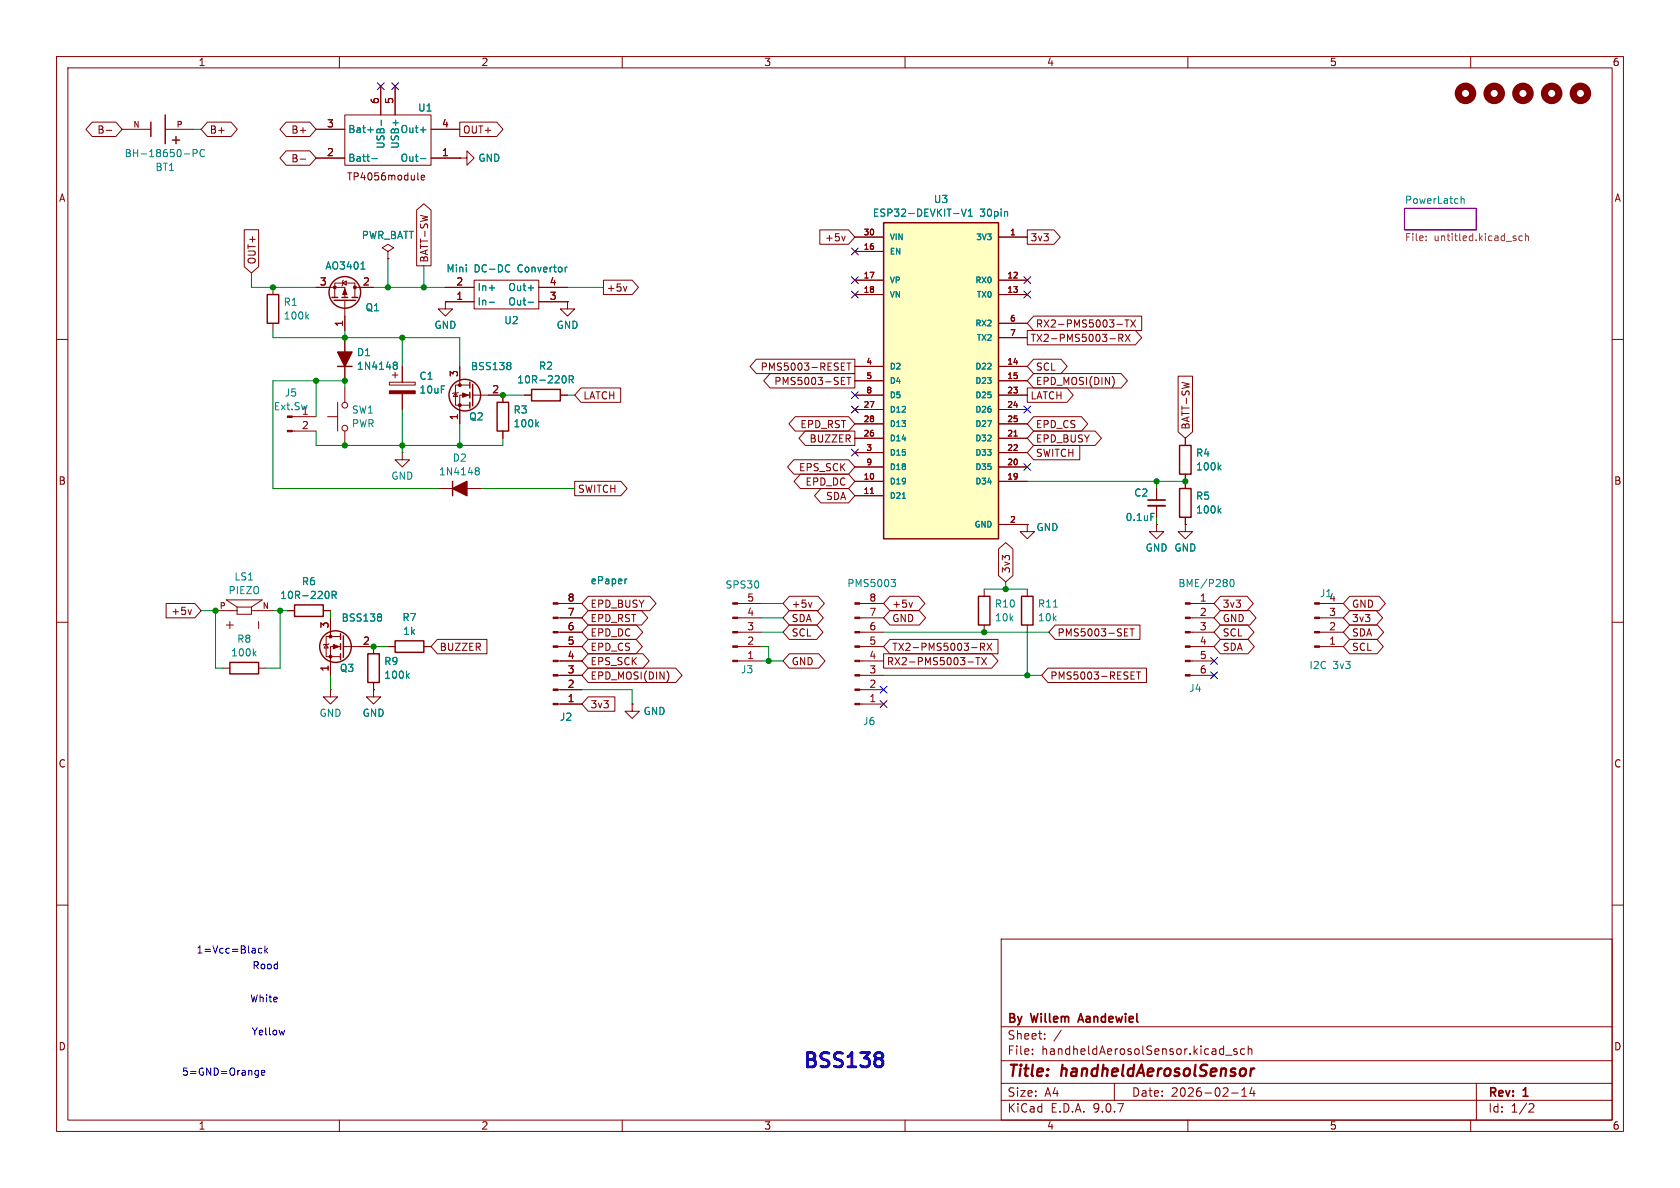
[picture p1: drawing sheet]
<svg xmlns="http://www.w3.org/2000/svg" width="297mm" height="210mm" viewBox="0 0 297 210" stroke-linecap="round" stroke-linejoin="round" font-family="sans-serif">
<g fill="none" stroke="#840000" stroke-width=".18">
<path d="M10 10h277v190h-277zM12 12h273v186h-273zM60 10v2M67.3 15.2v5.1M69.8 15.2v5.1M110 10v2M160 10v2M210 10v2M260 10v2M21.6 22.9h5.1M29.2 22.9h5.1M55.9 27.9h5.1"/>
<path d="M55.9 22.9h5.1M61 20.3h15.2v8.9h-15.2zM73.9 30.6v1l.1 .2M74.5 31.4l.6-.1-.1-.3h-.4l-.1 .2v.6h.5M76.2 27.9h5.1M76.2 22.9h5.1M81.3 27.9h1.2v-1.2l1.3 1.2-1.3 1.3v-1.3M81.3 27.9h.1M48.3 50.8v1.3M48.3 57.2v1.2M55.9 50.8h5.1v1.8M59.2 52.6v-2.6h3.5v2.6"/>
<path d="M60.6 50l.6-.3v.7zM60.7 49.5l-.1 .2v.7l-.1 .1M61 53.1v5.3M61 59.7v7.6M62.7 50.8h3.3M68.6 44.5l1-.7-1-.6-1 .6 1 .7v1.2M68.6 45.7h.1M78.7 53.3v1.3h1.3l-1.3 1.3-1.2-1.3h1.2M78.7 53.3h.1M78.7 50.8h5.1M78.7 53.3h5.1M83.8 49.5h11.4v5.1h-11.4z"/>
<path d="M95.2 50.8h5.1M95.2 53.3h5.1M100.3 53.3v1.3h1.3l-1.3 1.3-1.2-1.3h1.2M100.3 53.3h.1M10 60h2M51.7 73.7h4.2M51.7 76.2h4.2M57.9 73.7h1.8M59.7 71.1v5.1M61 68.6v2.5M61 76.2v2.5M68.8 67.6h4.6v.5h-4.6z"/>
<path d="M69.3 66.3h1.1M69.8 65.8v1M71.1 64.8v2.8M71.1 69.6v2.8M80.5 69.5l.4 .6h-.8zM81 69.3l-.1 .2h-.8l-.1 .1M81.3 64.8v3.3M83.1 68.1h-2.6v3.5h2.6M83.1 69.9h-1.8v5M83.6 69.9h5.3v1.2M88.9 76.2v1.3M92.7 69.9h1.3"/>
<path d="M99.1 69.9h1.2M209.5 77.5v1.2M285 60h2M71.1 80v1.3h1.3l-1.3 1.3-1.3-1.3h1.3M71.1 80h.1M77.5 86.4h7.6M181.6 92.7v1.3h1.3l-1.3 1.3-1.3-1.3h1.3M181.6 92.7h.1M204.5 92.7v1.3h1.2l-1.2 1.3-1.3-1.3h1.3M204.5 92.7h.1M204.5 86.4v2M204.5 89.4v2"/>
<path d="M209.5 92.7v1.3h1.3l-1.3 1.3-1.2-1.3h1.2M209.5 92.7h.1M209.5 83.8v2.6M209.5 91.4v1.3M10 110h2M38.1 108h3.8M39.4 118.1h1.2M40 110.5h1.3M40.6 109.9v1.2M41.9 107.3v1.3h2.5v-1.3M41.9 107.3h2.5M41.9 107.3l-1.9-1.3h6.4l-2 1.3"/>
<path d="M44.4 108h3.9M45.7 109.9v1.2M45.7 118.1h1.3M50.8 108h1.3M57.1 108h1.3M57.7 113.9l.3 .7h-.7zM58.2 113.8l-.2 .1h-.7l-.2 .1M58.4 109.2v3.3M60.2 112.5h-2.5v3.6h2.5M60.2 114.3h-1.8v5.1M60.7 114.3h5.3v1.3M68.6 114.3h1.2"/>
<path d="M74.9 114.3h1.3M98.7 106.7h4.2M98.7 109.2h4.2M98.7 111.8h4.2M98.7 114.3h4.2M98.7 116.8h4.2M98.7 119.4h4.2M130.4 106.7h4.2M130.4 109.2h4.2M130.4 111.8h4.2M130.4 114.3h4.2M130.4 116.8h4.2"/>
<path d="M152 106.7h4.2M152 109.2h4.2M152 111.8h4.2M152 114.3h4.2M152 116.8h4.2M152 119.4h4.2M174 104.1v1.3M174 110.5v1.3M181.6 104.1v1.3M181.6 110.5v1.3M210.4 106.7h4.2M210.4 109.2h4.2"/>
<path d="M210.4 111.8h4.2M210.4 114.3h4.2M210.4 116.8h4.2M210.4 119.4h4.2M233.3 106.7h4.2M233.3 109.2h4.2M233.3 111.8h4.2M233.3 114.3h4.2M285 110h2M58.4 121.9v1.3h1.3l-1.3 1.3-1.3-1.3h1.3M58.4 121.9h.1M66 121.9v1.3h1.3l-1.3 1.3-1.2-1.3h1.2"/>
<path d="M66 121.9h.1M66 120.7v1.2M98.7 124.5h4.2M98.7 121.9h4.2M111.8 124.5v1.2h1.2l-1.2 1.3-1.3-1.3h1.3M111.8 124.5h.1M152 124.5h4.2M152 121.9h4.2M10 160h2M177 166h108v32h-108zM285 160h2M60 198v2"/>
<path d="M110 198v2M160 198v2M177 194.5h108M177 191.5h108M177 187.5h108M177 181.5h108M182.5 186.3v.1M182.5 185.5v.1M184.7 183.6v.1M184.7 182.8v.1M187.6 182.1l-1.3 2M197 191.5v3"/>
<path d="M210 198v2M216.7 186.5h1.1M217.7 193.2h1.2M218.7 185.5l-.4-.1-.2 .2 .1 .2 .5 .2v.3h-.6M219.5 193.8h.9M219.5 192.7l.5-.4v1.5M220 185.5l-.4-.1-.3 .3v.4l.2 .2h.5M220.7 185.5l.2-.1 .3 .1 .1 .9M220.7 184.9v1.5M221.3 192.2l-.3 1.1h.9M221.7 192.8v1M260 198v2"/>
<path d="M261 191.5v6.5M270.5 195.1l.5 .1 .2 .3-1 1.1h1"/>
<circle cx="61" cy="71.6" r=".51"/>
<circle cx="61" cy="75.7" r=".51"/>
</g>
<path d="M221.2 188.9l-.2 1.3M221.8 188.9l-.4 .1-.3 .3" fill="none" stroke="#840000" stroke-width=".4"/>
<path d="M202.9 88.4h3.1M191.1 179.2l-.5 1.5M190.7 180.3h.7" fill="none" stroke="#840000" stroke-width=".3"/>
<path d="M248.3 36.8h12.7v3.8h-12.7z" fill="none" stroke="#840084" stroke-width=".18"/>
<g fill="none" stroke="#008484" stroke-width=".18">
<path d="M32.6 27.2h.9M34.1 27.1l.6-.1 .2-.1-.1-.3-.7-.2v1.3M36.1 26.6a.6 .6 0 0 0-.8 .4 .6 .6 0 0 0 .6 .7l.2-.1M65 23h1M65.7 28h1M67.4 21.2v1M74.3 28h1M74.3 23h1M258.3 34.7v1.3M258.3 35.2l.2-.1 .3 .1v.8M54.2 55.9l.4 .5M54.6 55.6l-.5 .4"/>
<path d="M63.8 47.6h.7M86.5 53.4h1M86.5 50.9h1M89.9 46.8l.2 .1M90.1 48l-.2 .1M93.4 53.4h.9M93.4 50.9h.9M100.3 47.2l-.3 .2M69.6 64.5l.2 .1M69.6 64.1l.4-.1 .2 .1v.2l-.2 .3M69.8 64.6h.2M69.8 64.6h-.2"/>
<path d="M70 64.6l.2 .2v.4l-.2 .1-.4-.1M90.1 64.1l.2 .2-.2 .3 .2 .3v.2l-.2 .2M94.8 75l.4 .5M95.2 74.6l-.5 .5M99.9 66.5l.2 .4-.2 .7M100.6 67.1l.6-.1 .2-.2-.1-.3-.7-.1v1.3M100.9 67.1l.5 .6M84.1 83.2h.1M84.1 82.7h.4l.2 .1v.2l-.2 .2M84.2 83.2h.3M84.2 83.2l-.1 .1M84.5 83.2l.2 .3v.3l-.2 .1h-.4"/>
<path d="M203.5 90.7h.6M215.5 90.2l.4 .5M215.5 82.6l.4 .5M215.9 89.8l-.5 .5M215.9 82.2l-.5 .5M44.9 115.5l.4 .5M45.3 115.1l-.5 .5M58 104.6l.2 .4-.2 .7M58.7 105.2l.6-.1 .1-.2v-.3l-.7-.1v1.3M59 105.2l.4 .6M67.2 108.5l.3 .3-.3 .3 .3 .2v.3l-.3 .2M72 119.4l.3 .5"/>
<path d="M72.3 119.1l-.4 .4M110.8 102.3l-.2 .1M157.5 102.4h.8l-.4 .5 .4 .1v.5l-.2 .2h-.4M186.2 107.3h.7M217.6 102.6l.1-.2a.68 .68 0 0 1 .5 .7 .68 .68 0 0 1-.5 .6l-.1-.1-.2-.4z"/>
</g>
<path d="M252.1 42.4v.1M252.1 41.8v.1M269.1 41.8l-.3-.1-.3 .2 .1 .6h.5M269.7 41.8l.2-.1 .3 .1v.7M269.7 41.3v1.2" fill="none" stroke="#848400" stroke-width=".18"/>
<g fill="none" stroke="#840000" stroke-width=".25">
<path d="M26.7 21.6v2.5M29.2 20.3v5.1M30.5 24.8h1.2M31.1 24.1v1.3M47.2 52.1h2.1v5.1h-2.1zM58.7 52.6h1M59.1 53.1h3.8M60.5 52.6h1M62.2 52.6h1M59.7 64.8h2.5M83.1 67.6v1M83.1 69.3v1.1"/>
<path d="M83.1 71.1v1M83.6 67.9v3.9M87.9 71.1h2v5.1h-2zM94 68.8h5.1v2.1h-5.1zM208.5 78.7h2.1v5.1h-2.1zM80 85.1v2.5M208.5 86.4h2.1v5h-2.1zM40.6 117.1h5.1v2h-5.1zM52.1 106.9h5v2.1h-5zM60.2 112v1M60.2 113.8v1M60.2 115.6v1"/>
<path d="M60.7 112.4v3.8M65 115.6h2.1v5.1h-2.1zM69.8 113.3h5.1v2h-5.1zM173 105.4h2v5.1h-2zM180.6 105.4h2v5.1h-2z"/>
<circle cx="61" cy="51.7" r="2.79"/>
<circle cx="82.2" cy="69.8" r="2.79"/>
<circle cx="59.3" cy="114.3" r="2.79"/>
</g>
<g fill="#840000" stroke="#840000" stroke-width=".18">
<path d="M61 51.1l.3 1h-.7z"/>
<path d="M209.5 106.6h.9v.2h-.9z"/>
<path d="M209.5 109.1h.9v.2h-.9z"/>
<path d="M209.5 111.6h.9v.3h-.9z"/>
<path d="M209.5 114.2h.9v.2h-.9z"/>
<path d="M209.5 116.7h.9v.3h-.9z"/>
<path d="M209.5 119.3h.9v.2h-.9z"/>
<path d="M232.4 114.2h.9v.2h-.9z"/>
<path d="M232.4 111.6h.9v.3h-.9z"/>
<path d="M232.4 109.1h.9v.2h-.9z"/>
<path d="M232.4 106.6h.9v.2h-.9z"/>
<path d="M97.8 124.3h.9v.3h-.9z"/>
<path d="M97.8 121.8h.9v.2h-.9z"/>
<path d="M97.8 119.3h.9v.2h-.9z"/>
<path d="M97.8 116.7h.9v.3h-.9z"/>
<path d="M97.8 114.2h.9v.2h-.9z"/>
<path d="M97.8 111.6h.9v.3h-.9z"/>
<path d="M97.8 109.1h.9v.2h-.9z"/>
<path d="M97.8 106.6h.9v.2h-.9z"/>
<path d="M50.8 73.5h.9v.3h-.9z"/>
<path d="M50.8 76.1h.9v.2h-.9z"/>
<path d="M58.9 113.9l1 .4-1 .4z"/>
<path d="M129.5 116.7h.9v.3h-.9z"/>
<path d="M129.5 114.2h.9v.2h-.9z"/>
<path d="M129.5 111.6h.9v.3h-.9z"/>
<path d="M129.5 109.1h.9v.2h-.9z"/>
<path d="M129.5 106.6h.9v.2h-.9z"/>
<path d="M151.1 124.3h.9v.3h-.9z"/>
<path d="M151.1 121.8h.9v.2h-.9z"/>
<path d="M151.1 119.3h.9v.2h-.9z"/>
<path d="M151.1 116.7h.9v.3h-.9z"/>
<path d="M151.1 114.2h.9v.2h-.9z"/>
<path d="M151.1 111.6h.9v.3h-.9z"/>
<path d="M151.1 109.1h.9v.2h-.9z"/>
<path d="M151.1 106.6h.9v.2h-.9z"/>
<path d="M68.8 69.1h4.6v.5h-4.6z"/>
<path d="M81.8 69.5l1 .4-1 .3z"/>
<circle cx="62.7" cy="50.8" r=".25"/>
<circle cx="59.2" cy="50.8" r=".25"/>
<circle cx="58.4" cy="112.5" r=".25"/>
<circle cx="58.4" cy="116.1" r=".25"/>
<circle cx="81.3" cy="68.1" r=".25"/>
<circle cx="81.3" cy="71.6" r=".25"/>
</g>
<path d="M202.9 89.4h3.1" fill="none" stroke="#840000" stroke-width=".33"/>
<g fill="none" stroke="#840000" stroke-width="1.3">
<circle cx="259.1" cy="16.5" r="1.27"/>
<circle cx="264.2" cy="16.5" r="1.27"/>
<circle cx="269.2" cy="16.5" r="1.27"/>
<circle cx="274.3" cy="16.5" r="1.27"/>
<circle cx="279.4" cy="16.5" r="1.27"/>
</g>
<g fill="#840000" stroke="#840000" stroke-width=".25">
<path d="M80 86.4l2.5-1.3v2.5z"/>
<path d="M59.7 62.2h2.5l-1.2 2.6z"/>
</g>
<path d="M156.2 39.4h20.3v55.9h-20.3z" fill="#ffffc2"/>
<path d="M156.2 39.4h20.3v55.9h-20.3z" fill="none" stroke="#840000" stroke-width=".25"/>
<g fill="none" stroke="#840000" stroke-width=".18">
<path d="M67.3 15.2v5.1M69.8 15.2v5.1M16.3 21.6h4.2l1.1 1.3-1.1 1.2h-4.2l-1.1-1.2zM18.8 23h1M36.7 21.6h4.1l1.2 1.3-1.2 1.2h-4.1l-1.1-1.2zM50.6 26.7h4.2l1.1 1.2-1.1 1.3h-4.2l-1.1-1.3zM50.6 21.6h4.2l1.1 1.3-1.1 1.2h-4.2l-1.1-1.2zM53.1 28.1h.9M55.9 27.9h5.1M55.9 22.9h5.1M73.7 37.1l1.2-1.1 1.3 1.1v9.9h-2.5zM76.2 27.9h5.1"/>
<path d="M76.2 22.9h5.1M81.3 21.6h6.5l1.1 1.3-1.1 1.2h-6.5zM81.3 27.9h.1M43.2 40.6h2.5v6.5l-1.3 1.2-1.2-1.2zM55.9 50.8h2.5M61 55.9v2.5M61 59.7v2.5M63.5 50.8h2.5M68.6 45.7h.1M78.7 53.3h.1M78.7 53.3h5.1M78.7 50.8h5.1"/>
<path d="M95.2 53.3h5.1M95.2 50.8h5.1M100.3 53.3h.1M106.7 49.5h5.1l1.1 1.3-1.1 1.3h-5.1zM110.8 50.6l-.3 .9M144.9 40.6h5.1l1.1 1.3-1.1 1.3h-5.1zM149.4 41.7l-.3 .9M151.1 41.9h5.1M151.1 44.5h5.1M151.1 49.5h5.1M151.1 52.1h5.1M176.5 41.9h5.1"/>
<path d="M176.5 49.5h5.1M176.5 52.1h5.1M176.5 57.2h5.1M176.5 59.7h5.1M181.6 40.6h4.7l1.1 1.3-1.1 1.3h-4.7zM181.6 58.4h19.1l1.1 1.3-1.1 1.3h-19.1zM182.7 55.9h19.1v2.5h-19.1l-1.1-1.2zM197.5 57.3h.9M197.8 59.8l.6-.1 .1-.2v-.3l-.7-.1v1.3M198.1 59.8l.4 .6M198.9 56.6h.7M198.9 59.1l.9 1.3"/>
<path d="M199.2 56.6v1.2M199.8 59.1l-.9 1.3M199.9 56.6l.8 1.2M200.7 56.6l-.8 1.2M61 64.8v2.5M71.1 64.8v2.8M71.1 69.6v2.8M81.3 64.8v2.5M81.3 72.4v2.5M86.4 69.9h2.5v1.2M88.9 76.2v1.3M92.7 69.9h1.3"/>
<path d="M99.1 69.9h1.2M102.7 68.6h7v2.5h-7l-1.1-1.2zM133.7 63.5h17.4v2.5h-17.4l-1.1-1.2zM136.1 66h15v2.6h-15l-1.1-1.3zM140.6 73.7h9.4l1.1 1.2-1.1 1.3h-9.4l-1.1-1.3zM142.4 76.2h8.7v2.5h-8.7l-1.2-1.2zM148.7 68h.6M148.7 66.7h.6M148.7 65.4h.6M148.7 64.2h.6M149.7 66.7h.7M149.7 64.2h.7"/>
<path d="M150.1 64.2v1.2M150.1 66.7v1.3M151.1 64.8h5.1M151.1 67.3h5.1M151.1 69.9h5.1M151.1 72.4h5.1M151.1 74.9h5.1M151.1 77.5h5.1M176.5 64.8h5.1M176.5 67.3h5.1M176.5 69.9h5.1M176.5 72.4h5.1"/>
<path d="M176.5 74.9h5.1M176.5 77.5h5.1M179.3 77.1h.5M181.6 68.6h7l1.1 1.3-1.1 1.2h-7zM182.7 63.5h4.9l1.1 1.3-1.1 1.2h-4.9l-1.1-1.2zM182.7 76.2h10.9l1.1 1.3-1.1 1.2h-10.9l-1.1-1.2zM182.7 78.7h8.2v2.6h-8.2l-1.1-1.3zM182.7 73.7h8.5l1.1 1.2-1.1 1.3h-8.5l-1.1-1.3zM182.7 66h15.5l1.1 1.3-1.1 1.3h-15.5l-1.1-1.3zM196.9 66.9l.1 .5-.1 .7M208.3 66.5h2.5v9.9l-1.3 1.1-1.2-1.1zM209.5 77.5v1.2"/>
<path d="M101.6 85.1h8.2l1.1 1.3-1.1 1.2h-8.2zM140.3 81.3h9.7l1.1 1.3-1.1 1.2h-9.7l-1.1-1.2zM141.5 83.8h8.5l1.1 1.3-1.1 1.3h-8.5l-1.1-1.3zM145.1 86.4h4.9l1.1 1.2-1.1 1.3h-4.9l-1.1-1.3zM151.1 80h5.1M151.1 82.6h5.1M151.1 85.1h5.1M151.1 87.6h5.1M153.9 87.2h.5M176.5 97l1.3-1.1 1.3 1.1v4.8l-1.3 1.1-1.3-1.1zM176.5 80h5.1M176.5 82.6h5.1"/>
<path d="M176.5 85.1h5.1M176.5 92.7h5.1M181.6 92.7h.1M204.5 92.7h.1M204.5 86.4v2M204.5 89.4v2M209.5 92.7h.1M209.5 83.8v2.6M209.5 91.4v1.3M29.4 106.7h5l1.2 1.3-1.2 1.2h-5zM33.8 107.8l-.3 .8M50.8 108h1.3"/>
<path d="M57.1 108h1.3M58.4 109.2v2.6M58.4 116.8v2.6M63.5 114.3h2.5v1.3M68.6 114.3h1.2M74.9 114.3h1.3M77.3 113h8.8v2.6h-8.8l-1.1-1.3zM99.1 119.4h3.8M99.1 116.8h3.8M99.1 114.3h3.8M99.1 111.8h3.8M99.1 109.2h3.8"/>
<path d="M99.1 106.7h3.8M104 118.1h15.5l1.1 1.3-1.1 1.3h-15.5l-1.1-1.3zM104 115.6h9.7l1.1 1.2-1.1 1.3h-9.7l-1.1-1.3zM104 107.9h9.4l1.1 1.3-1.1 1.3h-9.4l-1.1-1.3zM104 113h8.5l1.1 1.3-1.1 1.3h-8.5l-1.1-1.3zM104 110.5h8.5l1.1 1.3-1.1 1.2h-8.5l-1.1-1.2zM104 105.4h10.9l1.1 1.3-1.1 1.3h-10.9l-1.1-1.3zM118.1 119l.1 .4-.1 .8M139.5 115.6h5.2l1.2 1.2-1.2 1.3h-5.2l-1.1-1.3zM139.5 110.5h4.9l1.1 1.3-1.1 1.2h-4.9l-1.1-1.2zM139.5 107.9h4.9l1.2 1.3-1.2 1.3h-4.9l-1.1-1.3zM139.5 105.4h5.1l1.1 1.3-1.1 1.3h-5.1l-1.1-1.3z"/>
<path d="M143.5 106.5l-.3 .9M156.2 115.6h19.1l1.1 1.2-1.1 1.3h-19.1zM157.3 107.9h5.2l1.1 1.3-1.1 1.3h-5.2l-1.1-1.3zM157.3 113h19.1v2.6h-19.1l-1.1-1.3zM157.3 105.4h5.1l1.1 1.3-1.1 1.3h-5.1l-1.1-1.3zM161.3 106.5l-.3 .9M171.1 117h1M172.5 116.2h.7M172.9 116.2v1.3M173.3 114.4l.6-.1 .2-.2-.1-.3-.7-.1v1.3M173.5 116.2l.9 1.3M173.6 114.4l.5 .6"/>
<path d="M174.4 116.2l-.9 1.3M174.5 113.7l.8 1.3M175.3 113.7l-.8 1.3M185.3 118.1h17.4v2.6h-17.4l-1.2-1.3zM186.5 110.5h15v2.5h-15l-1.1-1.2zM198.8 112.4h.6M198.8 111.2h.6M199.8 111.2h.7M200 118.8h.6M200.1 111.2v1.2M200.9 118.8h.7M201.3 118.8v1.3"/>
<path d="M215.7 105.4h4.8l1.1 1.3-1.1 1.3h-4.8l-1.1-1.3zM215.7 113h4.9l1.2 1.3-1.2 1.3h-4.9l-1.1-1.3zM215.7 107.9h5.2l1.2 1.3-1.2 1.3h-5.2l-1.1-1.3zM215.7 110.5h4.9l1.1 1.3-1.1 1.2h-4.9l-1.1-1.2zM238.6 110.5h4.9l1.1 1.3-1.1 1.2h-4.9l-1.1-1.2zM238.6 113h4.8l1.2 1.3-1.2 1.3h-4.8l-1.1-1.3zM238.6 107.9h4.7l1.1 1.3-1.1 1.3h-4.7l-1.1-1.3zM238.6 105.4h5.2l1.1 1.3-1.1 1.3h-5.2l-1.1-1.3zM66 121.9h.1M66 120.7v1.2M99.1 124.5h3.8M99.1 121.9h3.8"/>
<path d="M104 123.2h4.7v2.5h-4.7l-1.1-1.2zM111.8 124.5h.1M200 120.1h.6"/>
</g>
<g fill="none" stroke="#008484" stroke-width=".18">
<path d="M65 23h1M65.7 28h1M67.4 21.2v1M74.3 28h1M74.3 23h1M170 37l.4 1.2 .4-1.2M171.2 38.2h.7M171.2 37.3l.3-.3v1.2M178 37.4l.1 .2v.6M63.8 47.6h.7M86.5 53.4h1M86.5 50.9h1"/>
<path d="M89.9 46.8l.2 .1M90.1 48l-.2 .1M93.4 53.4h.9M93.4 50.9h.9M100.3 47.2l-.3 .2M69.6 64.5l.2 .1M69.6 64.1l.4-.1 .2 .1v.2l-.2 .3M69.8 64.6h.2M69.8 64.6h-.2M70 64.6l.2 .2v.4l-.2 .1-.4-.1M90.1 64.1l.2 .2-.2 .3 .2 .3v.2l-.2 .2M94.8 75l.4 .5"/>
<path d="M95.2 74.6l-.5 .5M99.9 66.5l.2 .4-.2 .7M100.6 67.1l.6-.1 .2-.2-.1-.3-.7-.1v1.3M100.9 67.1l.5 .6M159.5 88.1h.6M203.5 90.7h.6M215.5 90.2l.4 .5M215.5 82.6l.4 .5M215.9 89.8l-.5 .5M215.9 82.2l-.5 .5M58 104.6l.2 .4-.2 .7M58.7 105.2l.6-.1 .1-.2v-.3l-.7-.1v1.3"/>
<path d="M59 105.2l.4 .6M67.2 108.5l.3 .3-.3 .3 .3 .2v.3l-.3 .2M72 119.4l.3 .5M72.3 119.1l-.4 .4M110.8 102.3l-.2 .1"/>
</g>
<g fill="none" stroke="#008400" stroke-width=".18">
<path d="M34.3 22.9h1.3M44.4 48.3v2.5h11.5M48.3 58.4v1.3h33v5.1M61 58.4v1.3M66 50.8h12.7M68.6 45.7v5.1M71.1 59.7v5.1M74.9 47v3.8M100.3 50.8h6.4M55.9 76.2v2.5h33v-1.2M55.9 67.3v6.4M61 68.6v-1.3h-12.7v19.1h29.2"/>
<path d="M71.1 72.4v7.6M81.3 74.9v3.8M88.9 69.9h3.8M100.3 69.9h1.3M85.1 86.4h16.5M181.6 85.1h27.9M204.5 85.1v1.3M204.5 91.4v1.3M35.6 108h2.5v10.1h1.3M48.3 108h2.5M49.5 108v10.1h-2.5M58.4 108v1.2"/>
<path d="M58.4 119.4v2.5M66 114.3h2.6M134.6 111.8h3.8M134.6 114.3h1.3v2.5M134.6 116.8h3.8M134.6 109.2h3.8M134.6 106.7h3.8M156.2 119.4h27.9M156.2 111.8h29.2M174 104.1h7.6M177.8 102.9v1.2M181.6 111.8v7.6"/>
<path d="M102.9 121.9h8.9v2.6"/>
</g>
<g fill="none" stroke="#000084" stroke-width=".18">
<path d="M66.7 14.6l1.2 1.2M67.9 14.6l-1.2 1.2M69.2 14.6l1.3 1.2M70.5 14.6l-1.3 1.2M150.5 48.9l1.2 1.2M150.5 43.8l1.2 1.3M150.5 51.5l1.2 1.2M151.7 48.9l-1.2 1.2M151.7 43.8l-1.2 1.3M151.7 51.5l-1.2 1.2M181 51.5l1.2 1.2M181 48.9l1.2 1.2"/>
<path d="M182.2 51.5l-1.2 1.2M182.2 48.9l-1.2 1.2M150.5 69.2l1.2 1.3M150.5 79.4l1.2 1.2M150.5 71.8l1.2 1.2M151.7 79.4l-1.2 1.2M151.7 69.2l-1.2 1.3M151.7 71.8l-1.2 1.2M181 71.8l1.2 1.2M182.2 71.8l-1.2 1.2M181 81.9l1.2 1.3M182.2 81.9l-1.2 1.3"/>
<path d="M214 118.8l1.2 1.2M214 116.2l1.2 1.2M215.2 118.8l-1.2 1.2M215.2 116.2l-1.2 1.2M155.6 121.3l1.2 1.2M155.6 123.9l1.2 1.2M156.8 121.3l-1.2 1.2M156.8 123.9l-1.2 1.2"/>
</g>
<path d="M155.6 186.1l.2 .1a.52 .52 0 0 1 .3 .6 .52 .52 0 0 1-.5 .4l.5 .4-.1 .7-.4 .3" fill="none" stroke="#0000c2" stroke-width=".5"/>
<path d="M46.3 167.7l-.4-.1-.2 .3 .1 .5h.5M46.8 167.2v1.3M47 168l.3 .5M47.3 167.6l-.5 .5M45.3 189.2l.4 .1M45.7 189.2v1l-.3 .3M45.7 190l-.4 .1M46.2 189.6l.6-.1v-.2l-.4-.1-.2 .2 .1 .6h.5M50.3 182.1l-.2 .9" fill="none" stroke="#0000c2" stroke-width=".18"/>
<g fill="#008400" stroke="#008400" stroke-width=".18">
<circle cx="38.1" cy="108" r=".46"/>
<circle cx="49.5" cy="108" r=".46"/>
<circle cx="66" cy="114.3" r=".46"/>
<circle cx="68.6" cy="50.8" r=".46"/>
<circle cx="74.9" cy="50.8" r=".46"/>
<circle cx="88.9" cy="69.9" r=".46"/>
<circle cx="81.3" cy="78.7" r=".46"/>
<circle cx="177.8" cy="104.1" r=".46"/>
<circle cx="204.5" cy="85.1" r=".46"/>
<circle cx="209.5" cy="85.1" r=".46"/>
<circle cx="55.9" cy="67.3" r=".46"/>
<circle cx="61" cy="67.3" r=".46"/>
<circle cx="48.3" cy="50.8" r=".46"/>
<circle cx="71.1" cy="78.7" r=".46"/>
<circle cx="61" cy="78.7" r=".46"/>
<circle cx="71.1" cy="59.7" r=".46"/>
<circle cx="61" cy="59.7" r=".46"/>
<circle cx="174" cy="111.8" r=".46"/>
<circle cx="135.9" cy="116.8" r=".46"/>
<circle cx="181.6" cy="119.4" r=".46"/>
</g>
<text font-size="3.5" fill="#0000c2" x="141.6" y="189.5">BSS138</text>
<g font-size="2.8" fill="#840000">
<text x="178" y="190.9">Title:</text>
<text x="187.7" y="190.9">handheldAerosolSensor</text>
</g>
<g font-size="2.1" fill="#840000">
<text x="178" y="184">Sheet:</text>
<text x="178" y="181.2">By</text>
<text x="182.4" y="181.2">Willem</text>
<text x="191.4" y="181.2">Aandewiel</text>
<text x="178" y="186.7">File:</text>
<text x="184.1" y="186.7">handheldAerosolSensor.kicad_sch</text>
<text x="178" y="196.9">KiCad</text>
<text x="178" y="194.1">Size:</text>
<text x="184.7" y="194.1">A4</text>
<text x="185.7" y="196.9">E.D.A.</text>
<text x="193.3" y="196.9">9.0.7</text>
<text x="200" y="194.1">Date:</text>
<text x="207" y="194.1">2026-02-14</text>
<text x="263" y="194.3">Rev:</text>
<text x="263" y="196.9">Id:</text>
<text x="267.1" y="196.9">1/2</text>
<text x="269.4" y="194.3">1</text>
</g>
<g font-size="1.8" fill="#840000">
<text x="35" y="11.9">1</text>
<text x="85" y="11.9">2</text>
<text x="135" y="11.9">3</text>
<text x="185" y="11.9">4</text>
<text x="235" y="11.9">5</text>
<text x="285" y="11.9">6</text>
<text x="17.1" y="23.8">B-</text>
<text x="37" y="23.8">B+</text>
<text x="51.4" y="23.8">B+</text>
<text x="57.7" y="22.6">3</text>
<text x="67.1" y="18.5" transform="rotate(-90 67.1 18.5)">6</text>
<text x="69.6" y="18.5" transform="rotate(-90 69.6 18.5)">5</text>
<text x="78" y="22.6">4</text>
<text x="81.8" y="23.8">OUT+</text>
<text x="51.4" y="28.9">B-</text>
<text x="57.7" y="27.7">2</text>
<text x="78" y="27.7">1</text>
<text x="10.3" y="35.9">A</text>
<text x="61.2" y="32.1">TP4056module</text>
<text x="285.3" y="35.9">A</text>
<text x="45.4" y="46.8" transform="rotate(-90 45.4 46.8)">OUT+</text>
<text x="75.9" y="46.5" transform="rotate(-90 75.9 46.5)">BATT-SW</text>
<text x="145.7" y="42.9">+5v</text>
<text x="182.1" y="42.9">3v3</text>
<text x="56.4" y="50.5">3</text>
<text x="64.1" y="50.5">2</text>
<text x="80.6" y="53.1">1</text>
<text x="80.6" y="50.5">2</text>
<text x="97.1" y="53.1">3</text>
<text x="97.1" y="50.5">4</text>
<text x="107.2" y="51.8">+5v</text>
<text x="60.7" y="57.9" transform="rotate(-90 60.7 57.9)">1</text>
<text x="183" y="58.1">RX2-PMS5003-TX</text>
<text x="134.4" y="65.7">PMS5003-RESET</text>
<text x="182.1" y="60.6">TX2-PMS5003-RX</text>
<text x="183" y="65.7">SCL</text>
<text x="81" y="66.7" transform="rotate(-90 81 66.7)">3</text>
<text x="86.9" y="69.6">2</text>
<text x="103" y="70.8">LATCH</text>
<text x="136.8" y="68.3">PMS5003-SET</text>
<text x="182.1" y="70.8">LATCH</text>
<text x="183" y="68.3">EPD_MOSI(DIN)</text>
<text x="53.3" y="75.9">2</text>
<text x="81" y="74.4" transform="rotate(-90 81 74.4)">1</text>
<text x="141.4" y="75.9">EPD_RST</text>
<text x="183" y="75.9">EPD_CS</text>
<text x="210.5" y="76" transform="rotate(-90 210.5 76)">BATT-SW</text>
<text x="141.2" y="83.5">EPS_SCK</text>
<text x="143" y="78.4">BUZZER</text>
<text x="183" y="78.4">EPD_BUSY</text>
<text x="183" y="81">SWITCH</text>
<text x="10.3" y="85.9">B</text>
<text x="102.1" y="87.3">SWITCH</text>
<text x="142.3" y="86">EPD_DC</text>
<text x="145.9" y="88.6">SDA</text>
<text x="285.3" y="85.9">B</text>
<text x="178.8" y="101.4" transform="rotate(-90 178.8 101.4)">3v3</text>
<text x="100.3" y="106.4">8</text>
<text x="104.3" y="107.6">EPD_BUSY</text>
<text x="132" y="106.4">5</text>
<text x="139.9" y="107.6">+5v</text>
<text x="153.6" y="106.4">8</text>
<text x="157.6" y="107.6">+5v</text>
<text x="212" y="106.4">1</text>
<text x="216.1" y="107.6">3v3</text>
<text x="238.9" y="107.6">GND</text>
<text x="30.2" y="108.9">+5v</text>
<text x="58.2" y="111.2" transform="rotate(-90 58.2 111.2)">3</text>
<text x="100.3" y="111.5">6</text>
<text x="100.3" y="109">7</text>
<text x="104.3" y="110.2">EPD_RST</text>
<text x="104.3" y="112.7">EPD_DC</text>
<text x="132" y="111.5">3</text>
<text x="132" y="109">4</text>
<text x="139.9" y="112.7">SCL</text>
<text x="139.9" y="110.2">SDA</text>
<text x="153.6" y="111.5">6</text>
<text x="153.6" y="109">7</text>
<text x="157.6" y="110.2">GND</text>
<text x="186.8" y="112.7">PMS5003-SET</text>
<text x="212" y="109">2</text>
<text x="212" y="111.5">3</text>
<text x="216.1" y="110.2">GND</text>
<text x="216.1" y="112.7">SCL</text>
<text x="234.9" y="111.5">2</text>
<text x="234.9" y="109">3</text>
<text x="238.9" y="112.7">SDA</text>
<text x="238.9" y="110.2">3v3</text>
<text x="58.2" y="118.8" transform="rotate(-90 58.2 118.8)">1</text>
<text x="64.1" y="114">2</text>
<text x="77.6" y="115.3">BUZZER</text>
<text x="100.3" y="119.1">3</text>
<text x="100.3" y="116.6">4</text>
<text x="100.3" y="114">5</text>
<text x="104.3" y="117.8">EPS_SCK</text>
<text x="104.3" y="115.3">EPD_CS</text>
<text x="132" y="116.6">1</text>
<text x="132" y="114">2</text>
<text x="139.9" y="117.8">GND</text>
<text x="153.6" y="119.1">3</text>
<text x="153.6" y="116.6">4</text>
<text x="153.6" y="114">5</text>
<text x="156.7" y="117.8">RX2-PMS5003-TX</text>
<text x="157.6" y="115.3">TX2-PMS5003-RX</text>
<text x="212" y="114">4</text>
<text x="212" y="116.6">5</text>
<text x="212" y="119.1">6</text>
<text x="216.1" y="115.3">SDA</text>
<text x="234.9" y="114">1</text>
<text x="238.9" y="115.3">SCL</text>
<text x="100.3" y="124.2">1</text>
<text x="100.3" y="121.7">2</text>
<text x="104.3" y="120.3">EPD_MOSI(DIN)</text>
<text x="104.3" y="125.4">3v3</text>
<text x="153.6" y="124.2">1</text>
<text x="153.6" y="121.7">2</text>
<text x="185.6" y="120.3">PMS5003-RESET</text>
<text x="10.3" y="135.9">C</text>
<text x="285.3" y="135.9">C</text>
<text x="10.3" y="185.9">D</text>
<text x="285.3" y="185.9">D</text>
<text x="35" y="199.9">1</text>
<text x="85" y="199.9">2</text>
<text x="135" y="199.9">3</text>
<text x="185" y="199.9">4</text>
<text x="235" y="199.9">5</text>
<text x="285" y="199.9">6</text>
</g>
<g font-size="1.8" fill="#008484">
<text x="61.5" y="23.7">Bat+</text>
<text x="70.7" y="23.7">Out+</text>
<text x="73.8" y="19.9">U1</text>
<text x="21.9" y="28">BH-18650-PC</text>
<text x="61.5" y="28.8">Batt-</text>
<text x="68.2" y="26.4" transform="rotate(-90 68.2 26.4)">USB-</text>
<text x="70.7" y="28.8">Out-</text>
<text x="70.7" y="26.4" transform="rotate(-90 70.7 26.4)">USB+</text>
<text x="84.5" y="28.8">GND</text>
<text x="27.4" y="30.4">BT1</text>
<text x="154.2" y="38.5">ESP32-DEVKIT-V1</text>
<text x="165" y="36.1">U3</text>
<text x="173.2" y="38.5">30pin</text>
<text x="248.3" y="36.1">PowerLatch</text>
<text x="57.4" y="47.9">AO3401</text>
<text x="63.9" y="42.5">PWR_BATT</text>
<text x="78.8" y="48.4">Mini</text>
<text x="83.8" y="48.4">DC-DC</text>
<text x="84.3" y="51.7">In+</text>
<text x="89.8" y="51.7">Out+</text>
<text x="91.6" y="48.4">Convertor</text>
<text x="50" y="54.3">R1</text>
<text x="50" y="56.7">100k</text>
<text x="64.5" y="55.2">Q1</text>
<text x="76.7" y="58.3">GND</text>
<text x="84.3" y="54.2">In-</text>
<text x="89.1" y="57.5">U2</text>
<text x="89.8" y="54.2">Out-</text>
<text x="98.3" y="58.3">GND</text>
<text x="63" y="63.2">D1</text>
<text x="63" y="65.6">1N4148</text>
<text x="83.1" y="65.6">BSS138</text>
<text x="95.2" y="65.6">R2</text>
<text x="50.2" y="70.3">J5</text>
<text x="74.1" y="67.3">C1</text>
<text x="74.1" y="69.8">10uF</text>
<text x="91.3" y="68">10R-220R</text>
<text x="48.3" y="72.7">Ext.Sw</text>
<text x="53.3" y="73.4">1</text>
<text x="62.1" y="73.3">SW1</text>
<text x="62.1" y="75.7">PWR</text>
<text x="82.8" y="74.5">Q2</text>
<text x="90.7" y="73.3">R3</text>
<text x="90.7" y="75.7">100k</text>
<text x="79.9" y="81.8">D2</text>
<text x="211.3" y="80.9">R4</text>
<text x="211.3" y="83.4">100k</text>
<text x="69.1" y="85">GND</text>
<text x="77.5" y="84.2">1N4148</text>
<text x="200.4" y="88">C2</text>
<text x="211.3" y="88.6">R5</text>
<text x="183.1" y="94.1">GND</text>
<text x="198.9" y="92.3">0.1uF</text>
<text x="211.3" y="91">100k</text>
<text x="202.4" y="97.7">GND GND</text>
<text x="40.3" y="105.2">PIEZO</text>
<text x="41.4" y="102.8">LS1</text>
<text x="49.4" y="106.1">10R-220R</text>
<text x="53.3" y="103.7">R6</text>
<text x="104.3" y="103.5">ePaper</text>
<text x="128.2" y="104.2">SPS30</text>
<text x="149.7" y="104">PMS5003</text>
<text x="175.8" y="107.6">R10</text>
<text x="183.4" y="107.6">R11</text>
<text x="208.2" y="104">BME/P280</text>
<text x="233.3" y="105.8">J1</text>
<text x="234.9" y="106.4">4</text>
<text x="41.8" y="113.8">R8</text>
<text x="60.3" y="110.1">BSS138</text>
<text x="71" y="110">R7</text>
<text x="71.2" y="112.4">1k</text>
<text x="175.8" y="110">10k</text>
<text x="183.4" y="110">10k</text>
<text x="40.8" y="116.2">100k</text>
<text x="60" y="119">Q3</text>
<text x="67.8" y="117.8">R9</text>
<text x="130.9" y="119.2">J3</text>
<text x="231.4" y="118.5">I2C</text>
<text x="235.6" y="118.5">3v3</text>
<text x="67.8" y="120.2">100k</text>
<text x="210.1" y="122.5">J4</text>
<text x="56.4" y="126.9">GND</text>
<text x="64" y="126.9">GND</text>
<text x="98.9" y="127.6">J2</text>
<text x="113.7" y="126.6">GND</text>
<text x="152.5" y="128.4">J6</text>
</g>
<g font-size="1.8" fill="#848400">
<text x="248.3" y="43">File:</text>
<text x="253.5" y="43">untitled.kicad_sch</text>
</g>
<g font-size="1.8" fill="#0000c2">
<text x="34.6" y="168.8">1=Vcc=Black</text>
<text x="44.5" y="171.6">Rood</text>
<text x="44.1" y="177.4">White</text>
<text x="44.4" y="183.2">Yellow</text>
<text x="32.1" y="190.4">5=GND=Orange</text>
</g>
<g font-size="1.4" fill="#840000">
<text x="23.5" y="22.6">N</text>
<text x="31.1" y="22.6">P</text>
<text x="152.6" y="41.7">30</text>
<text x="178.5" y="41.7">1</text>
<text x="152.6" y="44.2">16</text>
<text x="152.6" y="49.3">17</text>
<text x="152.6" y="51.8">18</text>
<text x="178" y="49.3">12</text>
<text x="178" y="51.8">13</text>
<text x="178.5" y="56.9">6</text>
<text x="178.5" y="59.4">7</text>
<text x="153.1" y="64.5">4</text>
<text x="178" y="64.5">14</text>
<text x="153.1" y="67.1">5</text>
<text x="153.1" y="69.6">8</text>
<text x="178" y="67.1">15</text>
<text x="178" y="69.6">23</text>
<text x="152.6" y="72.1">27</text>
<text x="152.6" y="74.7">28</text>
<text x="152.6" y="77.2">26</text>
<text x="178" y="72.1">24</text>
<text x="178" y="74.7">25</text>
<text x="178" y="77.2">21</text>
<text x="153.1" y="79.8">3</text>
<text x="153.1" y="82.3">9</text>
<text x="178" y="79.8">22</text>
<text x="178" y="82.3">20</text>
<text x="152.6" y="84.8">10</text>
<text x="152.6" y="87.4">11</text>
<text x="178" y="84.8">19</text>
<text x="178.5" y="92.5">2</text>
<text x="38.7" y="107.7">P</text>
<text x="46.3" y="107.7">N</text>
</g>
<g font-size="1.4" fill="#008484">
<text x="157.2" y="42.6">VIN</text>
<text x="157.2" y="45.2">EN</text>
<text x="172.5" y="42.6">3V3</text>
<text x="157.2" y="50.3">VP</text>
<text x="157.2" y="52.8">VN</text>
<text x="172.3" y="50.3">RX0</text>
<text x="172.6" y="52.8">TX0</text>
<text x="172.3" y="57.9">RX2</text>
<text x="157.2" y="65.5">D2</text>
<text x="172.3" y="65.5">D22</text>
<text x="172.6" y="60.4">TX2</text>
<text x="157.2" y="68">D4</text>
<text x="157.2" y="70.6">D5</text>
<text x="172.3" y="68">D23</text>
<text x="172.3" y="70.6">D25</text>
<text x="157.2" y="73.1">D12</text>
<text x="157.2" y="75.7">D13</text>
<text x="172.3" y="73.1">D26</text>
<text x="172.3" y="75.7">D27</text>
<text x="157.2" y="78.2">D14</text>
<text x="157.2" y="80.7">D15</text>
<text x="157.2" y="83.3">D18</text>
<text x="172.3" y="78.2">D32</text>
<text x="172.3" y="80.7">D33</text>
<text x="172.3" y="83.3">D35</text>
<text x="157.2" y="85.8">D19</text>
<text x="157.2" y="88.4">D21</text>
<text x="172.3" y="85.8">D34</text>
<text x="172.2" y="93.4">GND</text>
</g>
</svg>
